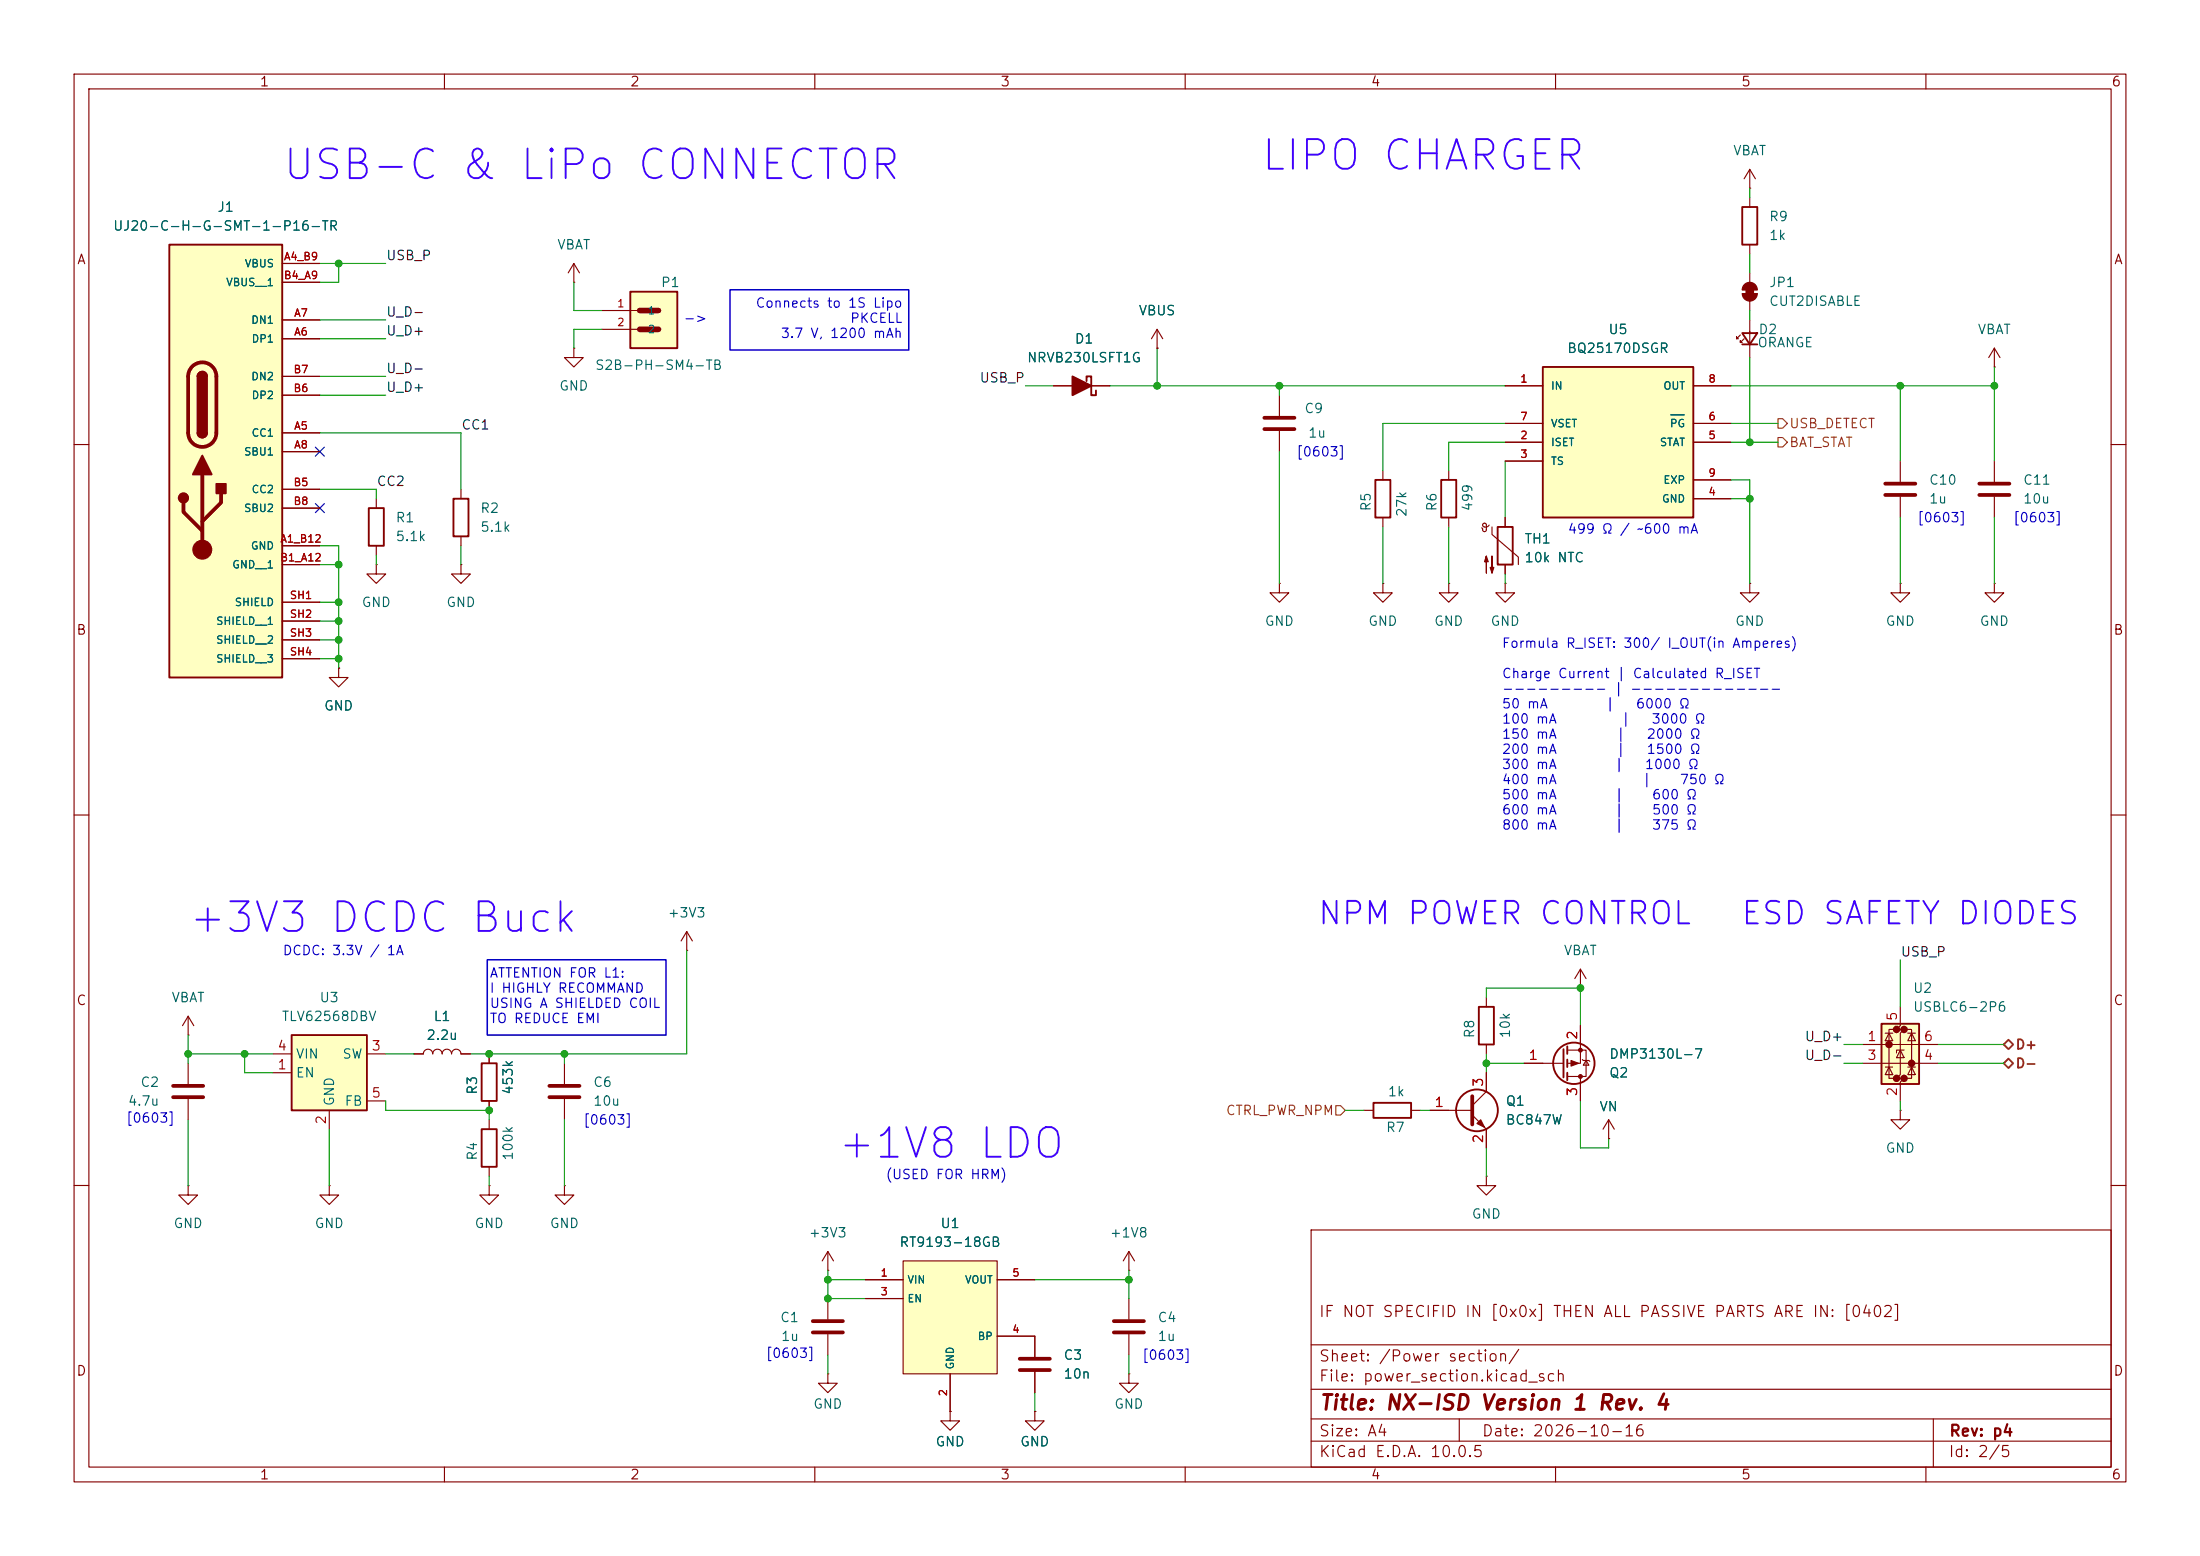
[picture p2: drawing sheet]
<svg xmlns="http://www.w3.org/2000/svg" width="297mm" height="210mm" viewBox="0 0 297 210" stroke-linecap="round" stroke-linejoin="round" font-family="sans-serif">
<g fill="none" stroke="#840000" stroke-width=".15">
<path d="M10 10h277v190h-277zM12 12h273v186h-273zM60 10v2M110 10v2M160 10v2M210 10v2M260 10v2M10 60h2M285 60h2M10 110h2M285 110h2M10 160h2"/>
<path d="M177 166h108v32h-108zM285 160h2M60 198v2M110 198v2M160 198v2M177 194.5h108M177 191.5h108M177 187.5h108M177 181.5h108M197 191.5v3M210 198v2M260 198v2"/>
<path d="M261 191.5v6.5"/>
</g>
<path d="M39.4 139.7h10.1v10.2h-10.1z" fill="#ffffc2"/>
<g fill="none" stroke="#840000" stroke-width=".25">
<path d="M235.2 27.9h2v5.1h-2zM235.2 45h2l-1 1.5zM235.2 46.5h2M185.7 64.8h2v5.1h-2zM194.6 64.8h2v5.1h-2zM202.2 71.1h2v5.1h-2zM39.4 139.7h10.1v10.2h-10.1zM199.6 135.9h2.1v5.1h-2.1zM65 143.5h2.1v5.1h-2.1zM65 152.4h2.1v5.1h-2.1zM185.4 148.8h5.1v2.1h-5.1zM211.1 141.6v3.8"/>
<path d="M211.6 141.2v1M211.6 143v1M211.6 144.8v1"/>
<circle cx="199.4" cy="149.9" r="2.82"/>
<circle cx="212.5" cy="143.5" r="2.79"/>
</g>
<g fill="none" stroke="#840000" stroke-width=".15">
<path d="M235.2 39.1h2M235.2 39.6h2M236.2 25.4h.1M236.2 22.9v2.5M236.2 26.7v1.2M236.2 33v1.3M236.2 36.8v5.1M236.2 22.9l-.7 1.2M236.2 22.9l.8 1.2M234.9 45.2l-.5 .5v-.2v.2h.3M235.5 45.7l-.6 .5v-.2v.2h.3M236.2 43.2v5.1"/>
<path d="M269.2 49.5h.1M269.2 47l-.7 1.3M269.2 47l.8 1.3M269.2 47v2.5M186.7 63.5v1.3M186.7 69.9v1.2M195.6 63.5v1.3M195.6 69.9v1.2M200 71.2l.2 .1-.1 .2M200.2 70.9v-.2l.2-.1 .2 .1 .1 .2M200.2 70.9l.1 .2a.59 .59 0 0 0 .7-.2M200.7 70.9l-.1 .8h-.3l-.1-.2"/>
<path d="M201.4 71.1v1l3.6 3.1v1M203.2 69.9v1.2M203.2 76.2v1.3M256.5 78.7v1.3h1.3l-1.3 1.3-1.2-1.3h1.2M256.5 78.7h.1M256.5 62.2v2.8M256.5 67.1v2.8M269.2 78.7v1.3h1.3l-1.3 1.3-1.2-1.3h1.2M269.2 78.7h.1M269.2 62.2v2.8M269.2 67.1v2.8M25.4 139.7h.1"/>
<path d="M25.4 137.2v2.5M25.4 137.2l-.8 1.2M25.4 137.2l.8 1.2M200.7 134.6v1.3M213.4 138.4v5.1h-1.8M25.4 143.5v2.8M25.4 148.3v2.8M36.8 144.8h2.6M36.8 142.2h2.6M44.4 149.9v2.5M49.5 142.2h2.6M49.5 148.6h2.6"/>
<path d="M55.9 142.2h1.2a.64 .64 0 0 1 .7-.6 .64 .64 0 0 1 .6 .6 .64 .64 0 0 1 .7-.6 .64 .64 0 0 1 .6 .6 .64 .64 0 0 1 .6-.6 .64 .64 0 0 1 .7 .6 .64 .64 0 0 1 .6-.6 .64 .64 0 0 1 .6 .6h1.3M66 142.2v1.3M66 148.6v1.3M66 151.1v1.3M66 157.5v1.3M184.1 149.9h1.3M190.5 149.9h1.3M193 149.9h5.8M198.8 150.5l1.9 1.9v2.5M200.7 141v1.2M200.7 144.8v2.5l-1.9 1.9M205.7 143.5h5.4"/>
<path d="M211.6 141.7h2.5v3.6h-2.5M213.4 145.3v3.3M213.6 143l.1 .1h.8l.1 .2M214.1 143.1l.4 .7h-.8zM256.5 149.9v1.2h1.3l-1.3 1.3-1.2-1.3h1.2M256.5 149.9h.1M25.4 160v1.3h1.3l-1.3 1.3-1.3-1.3h1.3M25.4 160h.1M66 160v1.3h1.3l-1.3 1.3-1.2-1.3h1.2M66 160h.1M76.2 160v1.3h1.3l-1.3 1.3-1.3-1.3h1.3M76.2 160h.1"/>
<path d="M152.4 171.5h.1M152.4 168.9v2.6M152.4 175.3v2.8M152.4 168.9l-.8 1.3M152.4 168.9l.8 1.3M128.3 190.5v1.3h1.2l-1.2 1.2-1.3-1.2h1.3M128.3 190.5h.1M152.4 180.1v2.8"/>
</g>
<path d="M254.5 65.3h4.1M254.5 66.8h4.1M267.2 65.3h4.1M267.2 66.8h4.1M23.4 146.6h4M23.4 148.1h4M198.8 148v3.8M150.4 178.3h4M150.4 179.8h4" fill="none" stroke="#840000" stroke-width=".51"/>
<g fill="#840000" stroke="#840000" stroke-width=".15">
<path d="M200.7 75.1l.2 .7h-.5l.3-.7v2.2z"/>
<path d="M201.4 75.1v2.2l-.2-.7h.5l-.3 .7z"/>
<path d="M235.7 38.9h1v1h-1z"/>
<path d="M235.5 38.4a1.02 1.02 0 0 1 1.1-.2 1.02 1.02 0 0 1 .6 .9h-2l.1-.4z"/>
<path d="M235.2 39.6h2a1.02 1.02 0 0 1-1 1 1.02 1.02 0 0 1-1-1z"/>
<path d="M199.4 151.6l.5-.5 .5 1z"/>
<path d="M212.1 143.1l1 .4-1 .4z"/>
<circle cx="213.4" cy="145.3" r=".25"/>
<circle cx="213.4" cy="141.7" r=".25"/>
</g>
<path d="M85.1 39.4h6.3v7.6h-6.3z" fill="#ffffc2"/>
<path d="M85.1 39.4h6.3v7.6h-6.3z" fill="none" stroke="#840000" stroke-width=".25"/>
<path d="M86.4 41.9h2.5M86.4 44.5h2.5" fill="none" stroke="#840000" stroke-width=".76"/>
<path d="M77.5 47v1.3h-1.3l1.3 1.2 1.2-1.2h-1.2M77.5 47h.1M81.3 41.9h5.1M81.3 44.5h5.1" fill="none" stroke="#840000" stroke-width=".15"/>
<path d="M208.3 49.5h20.3v20.4h-20.3z" fill="#ffffc2"/>
<path d="M208.3 49.5h20.3v20.4h-20.3z" fill="none" stroke="#840000" stroke-width=".25"/>
<g fill="none" stroke="#840000" stroke-width=".15">
<path d="M172.7 53.3v2.8M172.7 58.2v2.8M203.2 52.1h5.1M203.2 59.7h5.1M203.2 57.2h5.1M228.6 52.1h5.1M228.6 59.7h5.1M228.6 57.2h5.1M203.2 62.2h5.1M228.6 67.3h5.1M228.6 64.8h5.1M217.2 153.7h.1"/>
<path d="M217.2 151.1l-.8 1.3M217.2 151.1l.7 1.3M217.2 151.1v2.6M111.8 171.5h.1M111.8 168.9v2.6M111.8 175.3v2.8M111.8 168.9l-.8 1.3M111.8 168.9l.7 1.3M111.8 185.4v1.3h1.2l-1.2 1.3-1.3-1.3h1.3M111.8 185.4h.1M111.8 180.1v2.8M139.7 190.5v1.3h1.3l-1.3 1.2-1.3-1.2h1.3"/>
<path d="M139.7 190.5h.1"/>
</g>
<path d="M225.6 56h1.8" fill="none" stroke="#006464" stroke-width=".15"/>
<path d="M170.7 56.4h4.1M170.7 57.9h4.1M109.7 178.3h4.1M109.7 179.8h4.1" fill="none" stroke="#840000" stroke-width=".51"/>
<path d="M121.9 170.2h12.7v15.2h-12.7z" fill="#ffffc2"/>
<g fill="none" stroke="#840000" stroke-width=".15">
<path d="M213.4 133.4h.1M213.4 130.8l-.8 1.3M213.4 130.8l.7 1.3M213.4 130.8v2.6M76.2 143.5v2.8M76.2 148.3v2.8M200.7 158.8v1.2h1.2l-1.2 1.3-1.3-1.3h1.3M200.7 158.8h.1M44.4 160v1.3h1.3l-1.3 1.3-1.2-1.3h1.2M44.4 160h.1M116.8 172.7h5.1M116.8 175.3h5.1"/>
<path d="M121.9 170.2h12.7v15.2h-12.7zM134.6 172.7h5.1M128.3 185.4v5.1M134.6 180.3h5.1v2.8M139.7 185.2v2.8M152.4 185.4v1.3h1.3l-1.3 1.3-1.3-1.3h1.3M152.4 185.4h.1"/>
</g>
<path d="M74.2 146.6h4M74.2 148.1h4M137.7 183.4h4M137.7 184.9h4" fill="none" stroke="#840000" stroke-width=".51"/>
<path d="M254 138.2h5.1v8.1h-5.1z" fill="#ffffc2"/>
<g fill="#840000" stroke="#840000" stroke-width=".51">
<circle cx="255" cy="141" r=".25"/>
<circle cx="256" cy="138.9" r=".25"/>
<circle cx="256" cy="145.5" r=".25"/>
<circle cx="257" cy="138.9" r=".25"/>
<circle cx="257" cy="145.5" r=".25"/>
<circle cx="258.1" cy="143.5" r=".25"/>
</g>
<g fill="none" stroke="#840000" stroke-width=".15">
<path d="M186.7 78.7v1.3h1.3l-1.3 1.3-1.3-1.3h1.3M186.7 78.7h.1M195.6 78.7v1.3h1.2l-1.2 1.3-1.3-1.3h1.3M195.6 78.7h.1M203.2 78.7v1.3h1.3l-1.3 1.3-1.3-1.3h1.3M203.2 78.7h.1M236.2 78.7v1.3h1.3l-1.3 1.3-1.3-1.3h1.3M236.2 78.7h.1M254.5 139.4h1M255 139.4l.5 1.1h-1zM256 138.9h-1v6.6h1M256.5 135.9v2.5l-.5 .5h1l-.5 .5v5.6l-.5 .5h1l-.5 .6v2.5"/>
<path d="M257 138.9h1.1v6.6h-1.1M257.6 139.4h1M258.1 139.4l.5 1.1h-1zM251.5 141h10.1M251.5 143.5h10.1M254.5 144h1M255 144l.5 1h-1zM256.5 141.7l.5 1h-1zM257 141.7h-1v.4M257.6 144h1M258.1 144l.5 1h-1z"/>
</g>
<path d="M254 138.2h5.1v8.1h-5.1z" fill="none" stroke="#840000" stroke-width=".25"/>
<path d="M22.9 33h15.2v58.4h-15.2z" fill="#ffffc2"/>
<path d="M22.9 33h15.2v58.4h-15.2zM26.7 50.8a.64 .64 0 0 1 .6-.6 .64 .64 0 0 1 .6 .6M26.7 58.4a.64 .64 0 0 0 .6 .7 .64 .64 0 0 0 .6-.7M146.7 51.4v-.6h.6v2.5h.7v-.6M49.8 68.6h2v5.1h-2zM61.2 67.3h2v5.1h-2z" fill="none" stroke="#840000" stroke-width=".25"/>
<g fill="#840000" stroke="#840000" stroke-width=".25">
<path d="M27.3 61.5l1.3 2.5h-2.6z"/>
<path d="M26.7 50.8h1.2v7.6h-1.2z"/>
<path d="M26.9 50.4a.64 .64 0 0 1 .6-.2 .64 .64 0 0 1 .4 .6h-1.2z"/>
<path d="M26.7 58.4h1.2a.64 .64 0 0 1-.6 .7 .64 .64 0 0 1-.6-.7z"/>
<path d="M29.2 65.3h1.3v1.3h-1.3z"/>
<path d="M144.8 50.8l2.5 1.3-2.5 1.2z"/>
<circle cx="24.8" cy="67.2" r=".63"/>
</g>
<path d="M26 49.5a1.9 1.9 0 0 1 2-.5 1.9 1.9 0 0 1 1.2 1.8v7.6a1.91 1.91 0 0 1-1.9 1.9 1.91 1.91 0 0 1-1.9-1.9v-7.6a1.9 1.9 0 0 1 .6-1.3zM24.8 67.8v1.3l2.5 2.6M27.3 64v10.2M29.8 66.6v1.2l-2.5 2.6" fill="none" stroke="#840000" stroke-width=".51"/>
<circle cx="27.3" cy="74.2" r="1.27" fill="#840000" stroke="#840000" stroke-width=".15"/>
<g fill="none" stroke="#840000" stroke-width=".15">
<path d="M38.1 35.6h5.1M38.1 38.1h5.1M77.5 38.1h.1M77.5 35.6l.7 1.2M77.5 35.6l-.8 1.2M77.5 35.6v2.5M38.1 58.4h5.1M38.1 45.7h5.1M38.1 43.2h5.1M38.1 53.3h5.1M38.1 50.8h5.1M142.2 52.1h7.7"/>
<path d="M156.2 47h.1M156.2 44.5l-.8 1.2M156.2 44.5l.8 1.2M156.2 44.5v2.5M203.2 52.1h5.1M203.2 59.7h5.1M203.2 57.2h5.1M228.6 52.1h5.1M228.6 59.7h5.1M228.6 57.2h5.1M38.1 73.7h5.1M38.1 61h5.1"/>
<path d="M38.1 76.2h5.1M38.1 66h5.1M38.1 68.6h5.1M50.8 76.2v1.3h1.3l-1.3 1.2-1.3-1.2h1.3M50.8 76.2h.1M50.8 67.3v1.3M50.8 73.7v1.2M62.2 76.2v1.3h-1.2l1.2 1.2 1.3-1.2h-1.3M62.2 76.2h.1M62.2 66v1.3M62.2 72.4v1.3M172.7 78.7v1.3h1.3l-1.3 1.3-1.3-1.3h1.3"/>
<path d="M172.7 78.7h.1M203.2 69.9v1.2M203.2 76.2v1.3M203.2 62.2h5.1M228.6 67.3h5.1M228.6 64.8h5.1M38.1 81.3h5.1M38.1 83.8h5.1M38.1 86.4h5.1M38.1 88.9h5.1M45.7 90.2v1.2h1.3l-1.3 1.3-1.3-1.3h1.3M45.7 90.2h.1"/>
<path d="M92.7 128.3h.1M92.7 125.7l-.8 1.3M92.7 125.7l.8 1.3M92.7 125.7v2.6M213.4 138.4v2.6M55.9 142.2h1.2M62.2 142.2h1.3M66 142.2v1.3M66 148.6v1.3M193 149.9h2.6M200.7 144.8v2.5M200.7 152.4v2.5"/>
<path d="M205.7 143.5h2.6M213.4 146.1v2.5M217.2 153.7h.1M116.8 172.7h5.1M116.8 175.3h5.1M134.6 172.7h5.1M128.3 190.5h.1M128.3 185.4v5.1M134.6 180.3h5.1v2.8M139.7 190.5h.1M139.7 185.2v2.8"/>
</g>
<path d="M240 59.1h.7l.6 .6-.6 .6h-.7zM240 56.5h.7l.6 .7-.6 .6h-.7zM180.3 149.2h.7l.6 .7-.6 .6h-.7z" fill="none" stroke="#725600" stroke-width=".15"/>
<path d="M270.5 141l.6-.7 .7 .7-.7 .6zM270.5 143.5l.6-.6 .7 .6-.7 .6z" fill="none" stroke="#725600" stroke-width=".25"/>
<g fill="none" stroke="#009600" stroke-width=".15">
<path d="M43.2 35.6h8.9M45.7 35.6v2.5h-2.5M77.5 38.1v3.8h3.8M236.2 25.4v1.3M236.2 34.3v2.5M43.2 58.4h19v7.6M43.2 43.2h8.9M43.2 45.7h8.9M43.2 50.8h8.9M43.2 53.3h8.9M81.3 44.5h-3.8v2.5M138.4 52.1h3.8"/>
<path d="M149.9 52.1h53.3M156.2 47v5.1M172.7 52.1v1.2M203.2 59.7h-7.6v3.8M203.2 57.2h-16.5v6.3M233.7 59.7h6.3M233.7 52.1h35.5M233.7 57.2h6.3M236.2 41.9v1.3M236.2 48.3v11.4M256.5 52.1v10.1M269.2 49.5v12.7"/>
<path d="M43.2 76.2h2.5M43.2 73.7h2.5v16.5M43.2 66h7.6v1.3M50.8 74.9v1.3M62.2 73.7v2.5M172.7 61v17.7M186.7 71.1v7.6M195.6 71.1v7.6M203.2 62.2v7.7M203.2 77.5v1.2M233.7 67.3h2.5M233.7 64.8h2.5v13.9"/>
<path d="M256.5 69.9v8.8M269.2 69.9v8.8M43.2 83.8h2.5M43.2 81.3h2.5M43.2 86.4h2.5M43.2 88.9h2.5M25.4 139.7v3.8M92.7 128.3v13.9h-29.2M200.7 134.6v-1.2h12.7v5M256.5 129.5v6.4M25.4 142.2h11.4M25.4 151.1v8.9"/>
<path d="M33 142.2v2.6h3.8M44.4 152.4v7.6M52.1 142.2h3.8M52.1 148.6v1.3h13.9v1.2M66 158.8v1.2M76.2 142.2v1.3M76.2 151.1v8.9M181.6 149.9h2.5M191.8 149.9h1.2M200.7 142.2v2.6M200.7 154.9v3.9M200.7 143.5h5"/>
<path d="M213.4 148.6v6.3h3.8v-1.2M248.9 143.5h2.6M248.9 141h2.6M256.5 148.6v1.3M261.6 143.5h8.9M261.6 141h8.9M111.8 171.5v3.8h5M111.8 172.7h5M139.7 172.7h12.7M152.4 171.5v3.8M111.8 182.9v2.5M139.7 188v2.5"/>
<path d="M152.4 182.9v2.5"/>
</g>
<path d="M42.6 60.4l1.2 1.2M42.6 68l1.2 1.2M43.8 60.4l-1.2 1.2M43.8 68l-1.2 1.2" fill="none" stroke="#000084" stroke-width=".15"/>
<path d="M98.6 39.1h24.1v8.1h-24.1zM65.8 129.5h24.1v10.2h-24.1z" fill="none" stroke="#0000c2" stroke-width=".2"/>
<path d="M225.6 56h1.8" fill="none" stroke="#006464" stroke-width=".15"/>
<g fill="#009600" stroke="#009600" stroke-width=".14">
<circle cx="269.2" cy="52.1" r=".46"/>
<circle cx="256.5" cy="52.1" r=".46"/>
<circle cx="236.2" cy="59.7" r=".46"/>
<circle cx="76.2" cy="142.2" r=".46"/>
<circle cx="66" cy="149.9" r=".46"/>
<circle cx="111.8" cy="175.3" r=".46"/>
<circle cx="111.8" cy="172.7" r=".46"/>
<circle cx="213.4" cy="133.4" r=".46"/>
<circle cx="200.7" cy="143.5" r=".46"/>
<circle cx="236.2" cy="67.3" r=".46"/>
<circle cx="45.7" cy="81.3" r=".46"/>
<circle cx="45.7" cy="76.2" r=".46"/>
<circle cx="45.7" cy="83.8" r=".46"/>
<circle cx="152.4" cy="172.7" r=".46"/>
<circle cx="172.7" cy="52.1" r=".46"/>
<circle cx="156.2" cy="52.1" r=".46"/>
<circle cx="33" cy="142.2" r=".46"/>
<circle cx="25.4" cy="142.2" r=".46"/>
<circle cx="66" cy="142.2" r=".46"/>
<circle cx="45.7" cy="86.4" r=".46"/>
<circle cx="45.7" cy="88.9" r=".46"/>
<circle cx="45.7" cy="35.6" r=".46"/>
</g>
<g font-size="4" fill="#4000ff">
<text x="169.9" y="24">LIPO CHARGER</text>
<text x="37.9" y="25.3">USB-C &amp; LiPo CONNECTOR</text>
<text x="25.2" y="126.9">+3V3 DCDC Buck</text>
<text x="112.8" y="157.3">+1V8 LDO</text>
</g>
<g font-size="3" fill="#4000ff">
<text x="177.7" y="125.6">NPM POWER CONTROL</text>
<text x="234.8" y="125.6">ESD SAFETY DIODES</text>
</g>
<text font-size="2" fill="#840000" x="178" y="190.8">Title: NX-ISD Version 1 Rev. 4</text>
<g font-size="1.5" fill="#840000">
<text x="178" y="178.1">IF NOT SPECIFID IN [0x0x] THEN ALL PASSIVE PARTS ARE IN: [0402]</text>
<text x="178" y="184.1">Sheet: /Power section/</text>
<text x="178" y="186.8">File: power_section.kicad_sch</text>
<text x="178" y="197">KiCad E.D.A. 10.0.5</text>
<text x="178" y="194.2">Size: A4</text>
<text x="200" y="194.2">Date: 2026-10-16</text>
<text x="263" y="197">Id: 2/5</text>
<text x="263" y="194.2">Rev: p4</text>
</g>
<g font-size="1.3" fill="#840000">
<text x="35" y="12">1</text>
<text x="85" y="12">2</text>
<text x="135" y="12">3</text>
<text x="185" y="12">4</text>
<text x="235" y="12">5</text>
<text x="285" y="12">6</text>
<text x="10.3" y="36">A</text>
<text x="285.3" y="36">A</text>
<text x="10.2" y="86">B</text>
<text x="285.2" y="86">B</text>
<text x="10.2" y="136">C</text>
<text x="285.2" y="136">C</text>
<text x="10.2" y="186">D</text>
<text x="285.2" y="186">D</text>
<text x="35" y="200">1</text>
<text x="85" y="200">2</text>
<text x="135" y="200">3</text>
<text x="185" y="200">4</text>
<text x="235" y="200">5</text>
<text x="285" y="200">6</text>
</g>
<g font-size="1.3" fill="#006464">
<text x="233.9" y="21.3">VBAT</text>
<text x="29.3" y="28.9">J1</text>
<text x="15.2" y="31.4">UJ20-C-H-G-SMT-1-P16-TR</text>
<text x="75.1" y="34">VBAT</text>
<text x="238.7" y="30.2">R9</text>
<text x="238.7" y="32.7">1k</text>
<text x="89.1" y="39.1">P1</text>
<text x="238.7" y="39.1">JP1</text>
<text x="238.7" y="41.6">CUT2DISABLE</text>
<text x="145" y="46.7">D1</text>
<text x="153.6" y="42.9">VBUS</text>
<text x="211.5" y="48">BQ25170DSGR</text>
<text x="217" y="45.4">U5</text>
<text x="237.2" y="47.2">ORANGE</text>
<text x="237.3" y="45.4">D2</text>
<text x="266.9" y="45.4">VBAT</text>
<text x="75.4" y="53">GND</text>
<text x="80.2" y="50.2">S2B-PH-SM4-TB</text>
<text x="138.6" y="49.2">NRVB230LSFT1G</text>
<text x="176" y="56.1">C9</text>
<text x="176.5" y="59.4">1u</text>
<text x="260.3" y="65.7">C10</text>
<text x="273" y="65.7">C11</text>
<text x="53.3" y="70.8">R1</text>
<text x="64.8" y="69.5">R2</text>
<text x="185.4" y="69.1" transform="rotate(-90 185.4 69.1)">R5</text>
<text x="190.2" y="69.9" transform="rotate(-90 190.2 69.9)">27k</text>
<text x="194.3" y="69.1" transform="rotate(-90 194.3 69.1)">R6</text>
<text x="199.1" y="69.1" transform="rotate(-90 199.1 69.1)">499</text>
<text x="260.3" y="68.3">1u</text>
<text x="273" y="68.3">10u</text>
<text x="53.3" y="73.4">5.1k</text>
<text x="64.8" y="72.1">5.1k</text>
<text x="205.7" y="73.7">TH1</text>
<text x="205.7" y="76.2">10k NTC</text>
<text x="48.7" y="82.2">GND</text>
<text x="60.2" y="82.2">GND</text>
<text x="170.7" y="84.8">GND</text>
<text x="184.6" y="84.8">GND</text>
<text x="193.5" y="84.8">GND</text>
<text x="201.1" y="84.8">GND</text>
<text x="234.2" y="84.8">GND</text>
<text x="254.5" y="84.8">GND</text>
<text x="267.2" y="84.8">GND</text>
<text x="43.7" y="96.2">GND</text>
<text x="90" y="124.2">+3V3</text>
<text x="211" y="129.2">VBAT</text>
<text x="23.1" y="135.6">VBAT</text>
<text x="43.1" y="135.6">U3</text>
<text x="258.2" y="134.3">U2</text>
<text x="258.2" y="136.9">USBLC6-2P6</text>
<text x="37.9" y="138.1">TLV62568DBV</text>
<text x="39.9" y="143.2">VIN</text>
<text x="46.1" y="143.2">SW</text>
<text x="57.5" y="140.7">2.2u</text>
<text x="58.4" y="138.1">L1</text>
<text x="199.3" y="140.2" transform="rotate(-90 199.3 140.2)">R8</text>
<text x="204.2" y="140.2" transform="rotate(-90 204.2 140.2)">10k</text>
<text x="217.2" y="143.2">DMP3130L-7</text>
<text x="17.2" y="149.6">4.7u</text>
<text x="18.9" y="147">C2</text>
<text x="39.9" y="145.7">EN</text>
<text x="45.4" y="149.4" transform="rotate(-90 45.4 149.4)">GND</text>
<text x="46.4" y="149.6">FB</text>
<text x="64.7" y="147.8" transform="rotate(-90 64.7 147.8)">R3</text>
<text x="69.5" y="147.8" transform="rotate(-90 69.5 147.8)">453k</text>
<text x="80" y="147">C6</text>
<text x="80" y="149.6">10u</text>
<text x="187.3" y="148.3">1k</text>
<text x="203.2" y="149.6">Q1</text>
<text x="217.2" y="145.7">Q2</text>
<text x="187" y="153.1">R7</text>
<text x="203.2" y="152.1">BC847W</text>
<text x="215.8" y="150.3">VN</text>
<text x="254.5" y="155.9">GND</text>
<text x="64.7" y="156.7" transform="rotate(-90 64.7 156.7)">R4</text>
<text x="69.5" y="156.7" transform="rotate(-90 69.5 156.7)">100k</text>
<text x="23.3" y="166.1">GND</text>
<text x="42.4" y="166.1">GND</text>
<text x="64" y="166.1">GND</text>
<text x="74.1" y="166.1">GND</text>
<text x="109.1" y="167.3">+3V3</text>
<text x="126.9" y="166.1">U1</text>
<text x="149.7" y="167.3">+1V8</text>
<text x="198.6" y="164.8">GND</text>
<text x="121.3" y="168.6">RT9193-18GB</text>
<text x="105.2" y="178.8">C1</text>
<text x="156.2" y="178.8">C4</text>
<text x="105.4" y="181.3">1u</text>
<text x="143.5" y="183.8">C3</text>
<text x="156.2" y="181.3">1u</text>
<text x="109.7" y="190.4">GND</text>
<text x="143.5" y="186.4">10n</text>
<text x="150.3" y="190.4">GND</text>
<text x="126.2" y="195.5">GND</text>
<text x="137.6" y="195.5">GND</text>
</g>
<g font-size="1.3" fill="#0f0f0f">
<text x="52" y="35.4">USB_P</text>
<text x="52" y="43.1">U_D-</text>
<text x="52" y="45.6">U_D+</text>
<text x="52" y="50.7">U_D-</text>
<text x="52" y="53.2">U_D+</text>
<text x="132.2" y="51.9">USB_P</text>
<text x="62.2" y="58.3">CC1</text>
<text x="50.8" y="65.9">CC2</text>
<text x="256.5" y="129.4">USB_P</text>
<text x="243.6" y="140.8">U_D+</text>
<text x="243.6" y="143.4">U_D-</text>
</g>
<g font-size="1.3" fill="#0000c2">
<text x="101.9" y="41.8">Connects to 1S Lipo</text>
<text x="92.2" y="43.9">-&gt;</text>
<text x="105.3" y="45.9">3.7 V, 1200 mAh</text>
<text x="114.7" y="43.9">PKCELL</text>
<text x="174.9" y="61.9">[0603]</text>
<text x="258.7" y="70.8">[0603]</text>
<text x="271.7" y="70.8">[0603]</text>
<text x="211.6" y="72.3">499 Ω / ~600 mA</text>
<text x="202.7" y="87.8">Formula R_ISET: 300/ I_OUT(in Amperes)</text>
<text x="202.7" y="91.8">Charge Current | Calculated R_ISET</text>
<text x="202.7" y="93.9">--------- | -------------</text>
<text x="202.7" y="95.9">50 mA</text>
<text x="216.6" y="95.9">|</text>
<text x="220.7" y="95.9">6000 Ω</text>
<text x="202.7" y="98">100 mA</text>
<text x="202.7" y="100">150 mA</text>
<text x="218.1" y="100">|</text>
<text x="218.8" y="98">|</text>
<text x="222.2" y="100">2000 Ω</text>
<text x="222.9" y="98">3000 Ω</text>
<text x="202.7" y="102.1">200 mA</text>
<text x="202.7" y="104.1">300 mA</text>
<text x="202.7" y="106.2">400 mA</text>
<text x="217.8" y="104.1">|</text>
<text x="218.1" y="102.1">|</text>
<text x="221.6" y="106.2">|</text>
<text x="222" y="104.1">1000 Ω</text>
<text x="222.2" y="102.1">1500 Ω</text>
<text x="226.7" y="106.2">750 Ω</text>
<text x="202.7" y="108.2">500 mA</text>
<text x="202.7" y="110.3">600 mA</text>
<text x="202.7" y="112.3">800 mA</text>
<text x="217.8" y="108.2">|</text>
<text x="217.8" y="110.3">|</text>
<text x="217.8" y="112.3">|</text>
<text x="222.9" y="108.2">600 Ω</text>
<text x="222.9" y="110.3">500 Ω</text>
<text x="222.9" y="112.3">375 Ω</text>
<text x="38.1" y="129.2">DCDC: 3.3V / 1A</text>
<text x="66" y="132.3">ATTENTION FOR L1:</text>
<text x="66" y="134.3">I HIGHLY RECOMMAND</text>
<text x="66" y="136.4">USING A SHIELDED COIL</text>
<text x="66" y="138.4">TO REDUCE EMI</text>
<text x="16.9" y="151.8">[0603]</text>
<text x="78.6" y="152.1">[0603]</text>
<text x="119.5" y="159.5">(USED FOR HRM)</text>
<text x="103.3" y="183.6">[0603]</text>
<text x="154.1" y="183.8">[0603]</text>
</g>
<g font-size="1.3" fill="#725600">
<text x="241.5" y="58.1">USB_DETECT</text>
<text x="241.5" y="60.7">BAT_STAT</text>
<text x="272" y="141.9">D+</text>
<text x="272" y="144.5">D-</text>
<text x="165.4" y="150.8">CTRL_PWR_NPM</text>
</g>
<g font-size="1.3" fill="#a90000">
<text x="256.4" y="137.9" transform="rotate(-90 256.4 137.9)">5</text>
<text x="37.4" y="142.1">4</text>
<text x="50.1" y="142.1">3</text>
<text x="206.3" y="143.4">1</text>
<text x="213.2" y="140.4" transform="rotate(-90 213.2 140.4)">2</text>
<text x="252" y="140.8">1</text>
<text x="252" y="143.4">3</text>
<text x="259.6" y="143.4">4</text>
<text x="259.6" y="140.8">6</text>
<text x="37.4" y="144.6">1</text>
<text x="50.1" y="148.5">5</text>
<text x="193.6" y="149.7">1</text>
<text x="200.5" y="146.8" transform="rotate(-90 200.5 146.8)">3</text>
<text x="213.2" y="148.1" transform="rotate(-90 213.2 148.1)">3</text>
<text x="256.4" y="148.1" transform="rotate(-90 256.4 148.1)">2</text>
<text x="44.3" y="151.9" transform="rotate(-90 44.3 151.9)">2</text>
<text x="200.5" y="154.4" transform="rotate(-90 200.5 154.4)">2</text>
</g>
<g font-size="1" fill="#a90000">
<text x="38.2" y="35.4">A4_B9</text>
<text x="38.2" y="37.9">B4_A9</text>
<text x="83.2" y="41.7">1</text>
<text x="39.6" y="45.5">A6</text>
<text x="39.6" y="43">A7</text>
<text x="83.2" y="44.3">2</text>
<text x="39.5" y="53.2">B6</text>
<text x="39.5" y="50.6">B7</text>
<text x="205.2" y="51.9">1</text>
<text x="230.6" y="51.9">8</text>
<text x="39.6" y="58.2">A5</text>
<text x="205.2" y="59.5">2</text>
<text x="205.2" y="57">7</text>
<text x="230.6" y="59.5">5</text>
<text x="230.6" y="57">6</text>
<text x="39.5" y="65.9">B5</text>
<text x="39.6" y="60.8">A8</text>
<text x="205.2" y="62">3</text>
<text x="230.6" y="64.6">9</text>
<text x="39.5" y="68.4">B8</text>
<text x="230.6" y="67.1">4</text>
<text x="37.8" y="73.5">A1_B12</text>
<text x="37.8" y="76">B1_A12</text>
<text x="39" y="81.1">SH1</text>
<text x="39" y="83.6">SH2</text>
<text x="39" y="86.2">SH3</text>
<text x="39" y="88.7">SH4</text>
<text x="118.8" y="172.5">1</text>
<text x="136.6" y="172.5">5</text>
<text x="118.8" y="175.1">3</text>
<text x="136.6" y="180.2">4</text>
<text x="128.1" y="188.5" transform="rotate(-90 128.1 188.5)">2</text>
</g>
<g font-size="1" fill="#006464">
<text x="30.4" y="38.9">VBUS__1</text>
<text x="33" y="36.3">VBUS</text>
<text x="33.8" y="43.9">DN1</text>
<text x="33.9" y="46.5">DP1</text>
<text x="87.4" y="42.7">1</text>
<text x="87.4" y="45.2">2</text>
<text x="33.8" y="51.6">DN2</text>
<text x="209.3" y="52.8">IN</text>
<text x="224.5" y="52.8">OUT</text>
<text x="33.9" y="59.2">CC1</text>
<text x="33.9" y="54.1">DP2</text>
<text x="209.3" y="57.9">VSET</text>
<text x="225.4" y="57.9">PG</text>
<text x="32.9" y="61.7">SBU1</text>
<text x="209.3" y="60.5">ISET</text>
<text x="209.3" y="63">TS</text>
<text x="224" y="60.5">STAT</text>
<text x="224.5" y="65.5">EXP</text>
<text x="32.9" y="69.3">SBU2</text>
<text x="33.9" y="66.8">CC2</text>
<text x="224.3" y="68.1">GND</text>
<text x="31.3" y="77">GND__1</text>
<text x="33.8" y="74.4">GND</text>
<text x="31.6" y="82">SHIELD</text>
<text x="29.1" y="84.6">SHIELD__1</text>
<text x="29.1" y="87.1">SHIELD__2</text>
<text x="29.1" y="89.7">SHIELD__3</text>
<text x="122.4" y="173.5">VIN</text>
<text x="130.2" y="173.5">VOUT</text>
<text x="122.4" y="176">EN</text>
<text x="129" y="184.9" transform="rotate(-90 129 184.9)">GND</text>
<text x="131.9" y="181.1">BP</text>
</g>
</svg>
